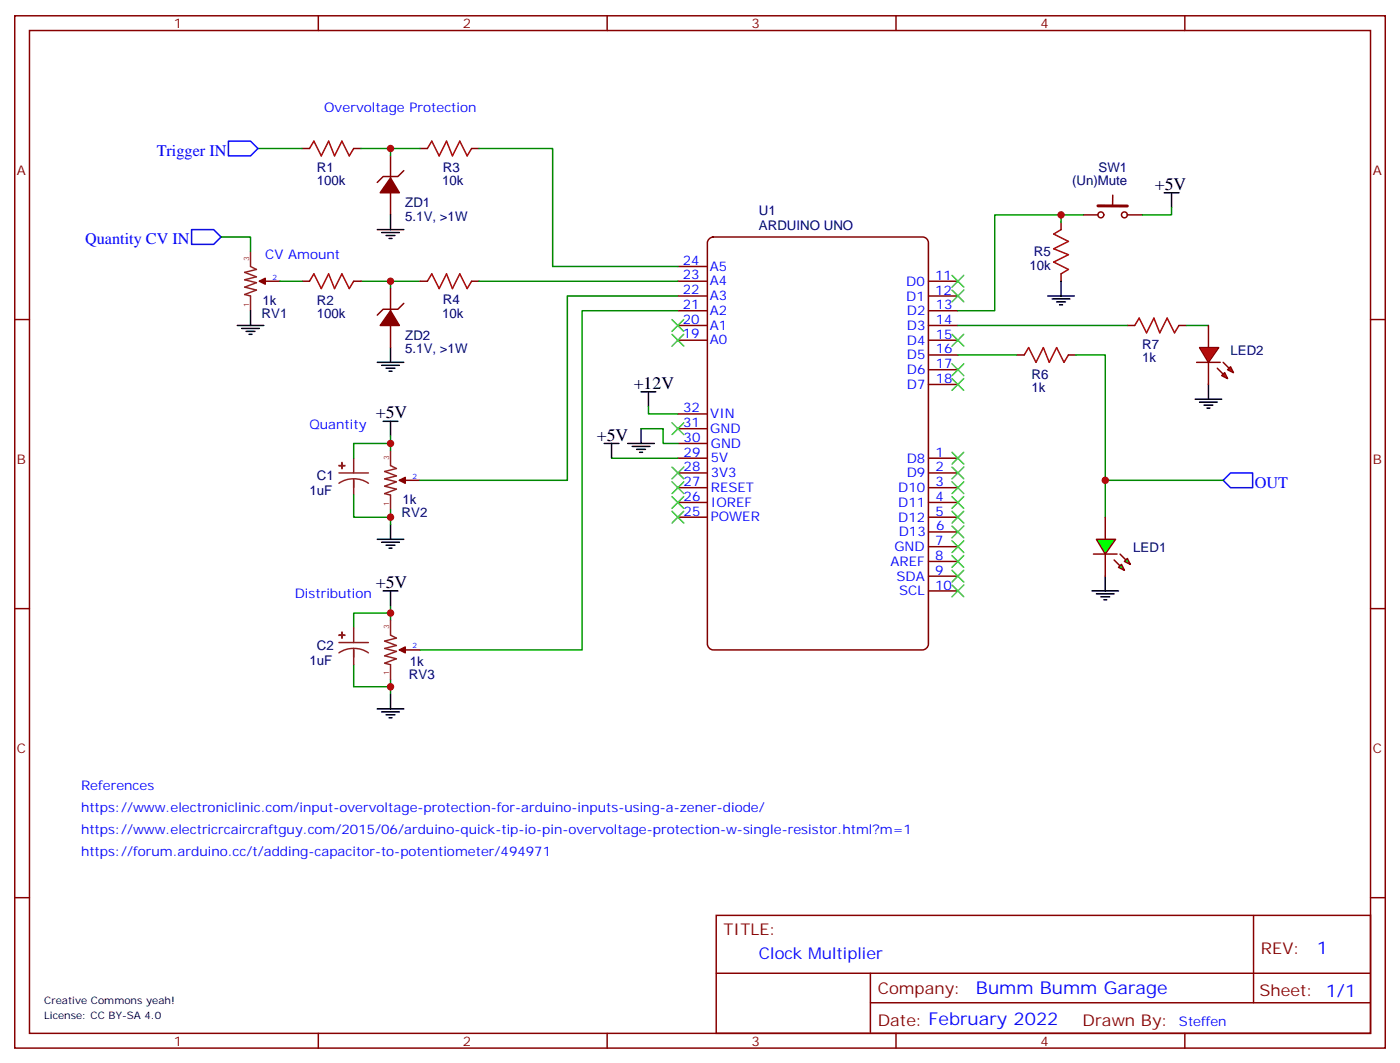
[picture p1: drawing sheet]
<svg xmlns="http://www.w3.org/2000/svg" width="335mm" height="254mm" viewBox="0 0 335 254" stroke-linecap="round" stroke-linejoin="round" font-family="sans-serif">
<path d="M169.6 57.3l1.1-.6h50.1a1.41 1.41 0 0 1 1.4 1.4v96a1.51 1.51 0 0 1-1.4 1.4h-50.1a1.51 1.51 0 0 1-1.4-1.4v-96z" fill="none" stroke="#800000" stroke-width=".35"/>
<g fill="none" stroke="#870000" stroke-width=".35">
<path d="M72.3 35.5h1.8M84.7 35.5h1.7M93.5 37.3v5.3M100.5 35.5h1.8M112.9 35.5h1.8M93.5 46.1v5.3M96.7 40.8l-1.5 1.4h-3.5l-1.4 1.4M162.3 67.3h7M162.3 70.8h7M162.3 74.3h7M162.3 77.9h7M162.3 63.7h7"/>
<path d="M222.2 67.3h7.1M222.2 70.8h7.1M222.2 74.3h7.1M222.2 77.9h7.1M269.9 77.9h1.7M282.2 77.9h1.8M162.3 81.4h7M162.3 99h7M222.2 81.4h7.1M222.2 84.9h7.1M222.2 88.4h7.1M222.2 92h7.1"/>
<path d="M243.4 84.9h1.8M255.8 84.9h1.7M97 114.9h3.5M162.3 109.6h7M162.3 113.1h7M162.3 116.7h7M162.3 106.1h7M162.3 102.6h7M222.2 109.6h7.1M222.2 113.1h7.1M222.2 116.7h7.1M162.3 120.2h7"/>
<path d="M162.3 123.7h7M222.2 120.2h7.1M222.2 123.7h7.1M222.2 127.2h7.1M222.2 130.8h7.1M222.2 134.3h7.1M222.2 137.8h7.1M97 155.5h3.5M222.2 141.4h7.1"/>
</g>
<path d="M74.1 35.5l1-1.7 1.8 3.5 1.8-3.5 1.4 3.5 1.7-3.5 1.8 3.5 1.1-1.8M102.3 35.5l1.1-1.7 1.7 3.5 1.8-3.5 1.4 3.5 1.8-3.5 1.7 3.5 1.1-1.8M271.6 77.9l1.1-1.8 1.8 3.5 1.7-3.5 1.4 3.5 1.8-3.5 1.8 3.5 1-1.7M245.2 84.9l1-1.8 1.8 3.6 1.8-3.6 1.4 3.6 1.7-3.6 1.8 3.6 1.1-1.8" fill="none" stroke="#a10000" stroke-width=".35"/>
<g fill="none" stroke="#008700" stroke-width=".35">
<path d="M61.7 35.5h10.6M86.4 35.5h14.1M93.5 35.5v1.8M114.7 35.5h17.6v28.2h30M162.3 70.8h-26.5v44.1h-35.3M162.3 74.3h-23v81.2h-38.8M284 77.9h5.3M155.2 97.3v1.7h7.1M257.5 84.9h7.1v38.8M84.7 118.4v5.3h8.8M93.5 106.1h-8.8v3.5M93.5 104.3v3.5"/>
<path d="M146.4 109.6h15.9M153.5 102.6h5.2v3.5h3.6M93.5 122v3.5M84.7 159v5.3h8.8M93.5 146.6h-8.8v3.6M93.5 144.9v3.5M93.5 162.5v3.6"/>
</g>
<g fill="#870000" stroke="#870000" stroke-width=".35">
<path d="M93.5 42.6l2.1 3.5h-4.6z"/>
<path d="M95.6 114.9l1.4-.7v1.4z"/>
<path d="M95.6 155.5l1.4-.7v1.4z"/>
</g>
<path d="M54.7 33.8h5.3l1.7 1.7-1.7 1.8h-5.3z" fill="none" stroke="#00f" stroke-width=".35"/>
<g fill="none" stroke="#000" stroke-width=".35">
<path d="M90.3 54.9h6.4M91.4 55.6h4.2M92.4 56.3h2.1M93.1 57h.7M93.5 51.4v3.5M153.5 93.7h3.5M155.2 93.7v3.6M286.1 95.5h6.4M287.2 96.2h4.2M288.2 96.9h2.1M288.9 97.6h.7M289.3 92v3.5"/>
<path d="M91.7 100.8h3.5M93.5 100.8v3.5M144.6 106.1h3.6M146.4 106.1v3.5M150.3 106.1h6.3M151.3 106.8h4.3M152.4 107.5h2.1M153.1 108.2h.7M153.5 102.6v3.5M90.3 129h6.4M91.4 129.7h4.2M92.4 130.4h2.1"/>
<path d="M93.1 131.1h.7M93.5 125.5v3.5M264.6 137.8v3.6M91.7 141.4h3.5M93.5 141.4v3.5M261.4 141.4h6.4M262.5 142.1h4.2M263.5 142.8h2.1M264.2 143.5h.7M90.3 169.6h6.4M91.4 170.3h4.2M92.4 171h2.1"/>
<path d="M93.1 171.7h.7M93.5 166.1v3.5"/>
</g>
<g fill="none" stroke="#8c2424" stroke-width=".35">
<path d="M81.1 113.1h7.1M84.7 114.5l1.8 .3 1.7 .8M84.7 114.5l-1.9 .3-1.7 .8M84.7 109.6v3.5M84.7 114.5v3.9M93.5 107.8v3.6l1.4 .7-2.8 .7 2.8 1-2.8 .7 2.8 .8-2.8 1 2.8 .7-2.8 1.1 1.4 .3v3.6M95.6 114.9h1.4M81.1 153.7h7.1M84.7 155.1l1.8 .3 1.7 .8M84.7 155.1l-1.9 .3-1.7 .8M84.7 150.2v3.5M84.7 155.1v3.9"/>
<path d="M93.5 148.4v3.5l1.4 .7-2.8 .8 2.8 1-2.8 .7 2.8 .7-2.8 1.1 2.8 .7-2.8 1 1.4 .4v3.5M95.6 155.5h1.4"/>
</g>
<g fill="#8c2424" stroke="#8c2424" stroke-width=".35">
<path d="M81.1 111.4h1.4z"/>
<path d="M81.8 110.7l.1 1.4z"/>
<path d="M81.1 151.9l1.4 .1z"/>
<path d="M81.8 151.2l.1 1.4z"/>
</g>
<g fill="none" stroke="#3c3" stroke-width=".35">
<path d="M160.9 76.4l2.8 2.9M160.9 80l2.8 2.8M163.7 76.4l-2.8 2.9M163.7 80l-2.8 2.8M227.9 65.9l2.8 2.8M227.9 69.4l2.8 2.8M227.9 80l2.8 2.8M230.7 65.9l-2.8 2.8M230.7 69.4l-2.8 2.8M230.7 80l-2.8 2.8M227.9 87l2.8 2.9M227.9 90.6l2.8 2.8"/>
<path d="M230.7 87l-2.8 2.9M230.7 90.6l-2.8 2.8M160.9 111.7l2.8 2.8M160.9 115.3l2.8 2.8M160.9 118.8l2.8 2.8M160.9 101.1l2.8 2.9M163.7 111.7l-2.8 2.8M163.7 115.3l-2.8 2.8M163.7 118.8l-2.8 2.8M163.7 101.1l-2.8 2.9M227.9 108.2l2.8 2.8M227.9 111.7l2.8 2.8"/>
<path d="M227.9 115.3l2.8 2.8M227.9 118.8l2.8 2.8M230.7 108.2l-2.8 2.8M230.7 111.7l-2.8 2.8M230.7 115.3l-2.8 2.8M230.7 118.8l-2.8 2.8M160.9 122.3l2.8 2.8M163.7 122.3l-2.8 2.8M227.9 122.3l2.8 2.8M227.9 125.8l2.8 2.9M227.9 132.9l2.8 2.8M227.9 136.4l2.8 2.8"/>
<path d="M227.9 139.9l2.8 2.9M227.9 129.4l2.8 2.8M230.7 122.3l-2.8 2.8M230.7 125.8l-2.8 2.9M230.7 132.9l-2.8 2.8M230.7 136.4l-2.8 2.8M230.7 139.9l-2.8 2.9M230.7 129.4l-2.8 2.8"/>
</g>
<g fill="#f00" stroke="#870000" stroke-width=".35">
<path d="M287.2 83.1h4.5l-2.4 3.6z"/>
<path d="M286.5 86.7h5.6z"/>
</g>
<g fill="#870000" stroke="#870000" stroke-width=".35">
<path d="M292.8 86.7l1.4 1.4z"/>
<path d="M291.4 88.1l1.4 1.4z"/>
</g>
<g fill="#f00" stroke="#870000" stroke-width=".35">
<path d="M294.6 87.7l.7 1.4-1.4-.7z"/>
<path d="M292.5 89.9l.7-.8 .7 1.5z"/>
</g>
<path d="M289.3 77.9v5.2M289.3 86.7v5.3M264.6 123.7v5.3M264.6 132.5v5.3" fill="none" stroke="#870000" stroke-width=".35"/>
<g fill="#0f0" stroke="#870000" stroke-width=".35">
<path d="M267.8 135.7l.7-.7 .7 1.4z"/>
<path d="M269.2 134.3l.7-.7 .7 1.4z"/>
</g>
<g fill="#870000" stroke="#870000" stroke-width=".35">
<path d="M266.7 133.9l1.4 1.5z"/>
<path d="M268.1 132.5l1.4 1.4z"/>
</g>
<path d="M261.8 132.5h5.6z" fill="#f00" stroke="#870000" stroke-width=".35"/>
<path d="M262.5 129h4.6l-2.5 3.5z" fill="#0f0" stroke="#870000" stroke-width=".35"/>
<g fill="none" stroke="#870000" stroke-width=".35">
<path d="M3.5 3.8h328.1v246.9h-328.1zM7.1 7.3h321v239.9h-321zM76.2 3.8v3.5M145.3 3.8v3.5M214.5 3.8v3.5M283.6 3.8v3.5M254 53.2v1.7M259.3 51.4h3.5M266.4 46.7l-.1 2.5M269.9 51.4h3.5M3.5 76.4h3.6M63.5 67.3h3.5"/>
<path d="M72.3 67.3h1.8M84.7 67.3h1.7M93.5 69v5.3M93.5 77.9v5.2M96.7 72.6l-1.5 1.4h-3.5l-1.4 1.4M100.5 67.3h1.8M112.9 67.3h1.8M254 65.5v1.8M328.1 76.4h3.5M3.5 145.6h3.6M328.1 145.6h3.5M3.5 214.7h3.6"/>
<path d="M171.4 219h156.7v28.2h-156.7zM300.1 219v20.9M328.1 214.7h3.5M171.5 232.8h156.5M208.4 239.9h119.6M208.4 232.8v14.1M76.2 247.2v3.5M145.3 247.2v3.5M214.5 247.2v3.5M283.6 247.2v3.5"/>
<circle cx="263.5" cy="51.4" r=".71"/>
<circle cx="269.2" cy="51.4" r=".71"/>
</g>
<path d="M262.8 49.2l7.1 .1" fill="none" stroke="#870000" stroke-width=".71"/>
<g fill="none" stroke="#000" stroke-width=".35">
<path d="M278.7 46.1h3.5M280.5 46.1v3.5M56.8 77.9h6.3M57.9 78.6h4.2M58.9 79.3h2.1M59.6 80h.7M60 74.3v3.6M250.8 70.8h6.4M251.9 71.5h4.2M252.9 72.2h2.2M253.6 72.9h.8M254 67.3v3.5"/>
<path d="M90.3 86.7h6.4M91.4 87.4h4.2M92.4 88.1h2.1M93.1 88.8h.7M93.5 83.1v3.6"/>
</g>
<path d="M254 54.9l-1.8 1.1 3.6 1.7-3.6 1.8 3.6 1.4-3.6 1.8 3.6 1.8-1.8 1M74.1 67.3l1-1.8 1.8 3.5 1.8-3.5 1.4 3.5 1.7-3.5 1.8 3.5 1.1-1.7M102.3 67.3l1.1-1.8 1.7 3.5 1.8-3.5 1.4 3.5 1.8-3.5 1.7 3.5 1.1-1.7" fill="none" stroke="#a10000" stroke-width=".35"/>
<path d="M52.9 56.7h7.1v3.5M254 51.4v1.8M259.3 51.4h-21.2v22.9h-8.8M280.5 49.6v1.8h-7.1M67 67.3h5.3M86.4 67.3h14.1M93.5 67.3v1.7M114.7 67.3h47.6M229.3 77.9h40.6M229.3 84.9h14.1M264.6 114.9h28.2" fill="none" stroke="#008700" stroke-width=".35"/>
<g fill="#870000" stroke="#870000" stroke-width=".35">
<path d="M93.5 74.3l2.1 3.6h-4.6z"/>
<path d="M62.1 67.3l1.4-.7v1.4z"/>
</g>
<path d="M60 60.2v3.5l1.4 .8-2.8 .7 2.8 1-2.8 .7 2.8 .7-2.8 1.1 2.8 .7-2.8 1 1.4 .4v3.5M62.1 67.3h1.4" fill="none" stroke="#8c2424" stroke-width=".35"/>
<path d="M45.9 54.9h5.3l1.7 1.8-1.7 1.8h-5.3zM294.6 113.1h5.3v3.6h-5.3l-1.8-1.8z" fill="none" stroke="#00f" stroke-width=".35"/>
<g fill="#c00">
<circle cx="93.5" cy="35.5" r=".88"/>
<circle cx="93.5" cy="106.1" r=".88"/>
<circle cx="93.5" cy="123.7" r=".88"/>
<circle cx="93.5" cy="164.3" r=".88"/>
<circle cx="93.5" cy="146.6" r=".88"/>
<circle cx="93.5" cy="67.3" r=".88"/>
<circle cx="254" cy="51.4" r=".88"/>
<circle cx="264.6" cy="114.9" r=".88"/>
</g>
<g font-size="4.2">
<text x="276.5" y="45.4">+5V</text>
<text x="151.7" y="93">+12V</text>
<text x="90" y="100.1">+5V</text>
<text x="142.9" y="105.4">+5V</text>
<text x="90" y="140.7">+5V</text>
</g>
<g font-size="4.2" fill="#00f">
<text x="315.2" y="228.2">1</text>
<text x="233.6" y="237.8">Bumm Bumm Garage</text>
</g>
<g font-size="3.9" fill="#00f">
<text x="37.5" y="37.3">Trigger IN</text>
<text x="20.4" y="58.5">Quantity CV IN</text>
<text x="300.4" y="116.7">OUT</text>
<text x="181.7" y="229.4">Clock Multiplier</text>
</g>
<g font-size="3.9" fill="#800">
<text x="173.2" y="223.6">TITLE:</text>
<text x="301.8" y="228.2">REV:</text>
<text x="210.1" y="237.8">Company:</text>
<text x="301.5" y="238.4">Sheet: 1/1</text>
<text x="210.1" y="245.4">Date: February 2022</text>
<text x="259.2" y="245.5">Draw</text>
<text x="269.3" y="245.5">n By:</text>
</g>
<g font-size="3.2" fill="#800">
<text x="41.6" y="6.8">1</text>
<text x="110.8" y="6.8">2</text>
<text x="179.9" y="6.8">3</text>
<text x="249.1" y="6.8">4</text>
<text x="4.1" y="41.9">A</text>
<text x="328.6" y="41.9">A</text>
<text x="4.1" y="111">B</text>
<text x="328.6" y="111">B</text>
<text x="4.1" y="180.2">C</text>
<text x="328.6" y="180.2">C</text>
<text x="41.6" y="250.2">1</text>
<text x="110.8" y="250.2">2</text>
<text x="179.9" y="250.2">3</text>
<text x="249.1" y="250.2">4</text>
</g>
<g font-size="3.2" fill="#00f">
<text x="77.6" y="26.7">Overvoltage Protection</text>
<text x="63.5" y="62">CV Amount</text>
<text x="163.4" y="63.3">24</text>
<text x="169.9" y="64.7">A5</text>
<text x="163.4" y="70.4">22</text>
<text x="163.4" y="66.9">23</text>
<text x="169.9" y="71.8">A3</text>
<text x="169.9" y="68.3">A4</text>
<text x="216.9" y="68.4">D0</text>
<text x="216.9" y="71.9">D1</text>
<text x="223.8" y="66.9">11</text>
<text x="223.8" y="70.5">12</text>
<text x="163.4" y="77.4">20</text>
<text x="163.4" y="73.9">21</text>
<text x="169.9" y="75.3">A2</text>
<text x="217.1" y="75.4">D2</text>
<text x="224" y="74">13</text>
<text x="224" y="77.5">14</text>
<text x="163.4" y="81">19</text>
<text x="169.9" y="82.4">A0</text>
<text x="169.9" y="78.8">A1</text>
<text x="217.1" y="78.9">D3</text>
<text x="217.1" y="82.4">D4</text>
<text x="224" y="81">15</text>
<text x="217.1" y="86">D5</text>
<text x="217.1" y="89.5">D6</text>
<text x="224" y="84.6">16</text>
<text x="224" y="88.1">17</text>
<text x="217.1" y="93">D7</text>
<text x="224" y="91.6">18</text>
<text x="163.5" y="98.7">32</text>
<text x="170" y="100.1">VIN</text>
<text x="74.1" y="102.6">Quantity</text>
<text x="163.5" y="102.2">31</text>
<text x="163.7" y="105.7">30</text>
<text x="170" y="103.6">GND</text>
<text x="170.2" y="107.1">GND</text>
<text x="163.7" y="112.7">28</text>
<text x="163.7" y="109.2">29</text>
<text x="170.2" y="110.6">5V</text>
<text x="217.1" y="110.7">D8</text>
<text x="224" y="109.3">1</text>
<text x="224" y="112.8">2</text>
<text x="163.7" y="119.8">26</text>
<text x="163.7" y="116.3">27</text>
<text x="170.2" y="117.7">RESET</text>
<text x="170.2" y="114.1">3V3</text>
<text x="215" y="117.7">D10</text>
<text x="217.1" y="114.2">D9</text>
<text x="224" y="116.3">3</text>
<text x="224" y="119.8">4</text>
<text x="163.7" y="123.3">25</text>
<text x="170.2" y="124.7">POWER</text>
<text x="170.2" y="121.2">IOREF</text>
<text x="215" y="124.8">D12</text>
<text x="215" y="121.3">D11</text>
<text x="224" y="123.4">5</text>
<text x="214.1" y="131.9">GND</text>
<text x="215.2" y="128.3">D13</text>
<text x="223.8" y="130.4">7</text>
<text x="224.1" y="126.8">6</text>
<text x="213.2" y="135.4">AREF</text>
<text x="223.8" y="134">8</text>
<text x="223.8" y="137.5">9</text>
<text x="70.6" y="143.1">Distribution</text>
<text x="214.6" y="138.9">SDA</text>
<text x="215.2" y="142.4">SCL</text>
<text x="223.8" y="141">10</text>
<text x="19.4" y="189">References</text>
<text x="19.4" y="194.3">https://w w</text>
<text x="34.5" y="194.3">w .electroniclinic.com/input-overvoltage-protection-for-arduino-inputs-using-a-zener-diode/</text>
<text x="19.4" y="199.6">https://w w</text>
<text x="34.5" y="199.6">w .electricrcaircraftguy.com/2015/06/arduino-quick-tip-io-pin-overvoltage-protection-w</text>
<text x="176.4" y="199.6">-single-resistor.html?m=1</text>
<text x="19.4" y="204.9">https://forum.arduino.cc/t/adding-capacitor-to-potentiometer/494971</text>
<text x="282.2" y="245.4">Steffen</text>
</g>
<g font-size="3.2" fill="#000080">
<text x="75.8" y="41.2">R1</text>
<text x="106" y="41">R3</text>
<text x="263" y="41.2">SW1</text>
<text x="75.8" y="44.3">100k</text>
<text x="105.8" y="44.3">10k</text>
<text x="256.6" y="44.3">(Un)Mute</text>
<text x="97" y="52.8">5.1V, &gt;1W</text>
<text x="97" y="49.6">ZD1</text>
<text x="181.7" y="51.4">U1</text>
<text x="181.7" y="54.9">ARDUINO UNO</text>
<text x="246.4" y="64.5">10k</text>
<text x="247.5" y="61.3">R5</text>
<text x="62.6" y="76.1">RV1</text>
<text x="62.8" y="72.9">1k</text>
<text x="75.8" y="76.1">100k</text>
<text x="75.8" y="72.9">R2</text>
<text x="105.8" y="76.1">10k</text>
<text x="106" y="72.8">R4</text>
<text x="97" y="81.4">ZD2</text>
<text x="273.4" y="83.5">R7</text>
<text x="97" y="84.6">5.1V, &gt;1W</text>
<text x="273.4" y="86.7">1k</text>
<text x="294.6" y="84.9">LED2</text>
<text x="246.9" y="93.7">1k</text>
<text x="246.9" y="90.6">R6</text>
<text x="74.1" y="118.4">1uF</text>
<text x="75.8" y="114.9">C1</text>
<text x="96.1" y="123.7">RV2</text>
<text x="96.3" y="120.5">1k</text>
<text x="271.3" y="132">LED1</text>
<text x="75.8" y="155.5">C2</text>
<text x="74.1" y="159">1uF</text>
<text x="98.1" y="159.3">1k</text>
<text x="97.9" y="162.5">RV3</text>
</g>
<g font-size="2.5">
<text x="10.6" y="240.1">Creative Commons yeah!</text>
<text x="10.6" y="243.7">License: CC BY-SA 4.0</text>
</g>
<g font-size="1.8" fill="#8d2323">
<text x="59.6" y="62.3" transform="rotate(-90 59.6 62.3)">3</text>
<text x="59.6" y="73.3" transform="rotate(-90 59.6 73.3)">1</text>
<text x="93.1" y="110" transform="rotate(-90 93.1 110)">3</text>
<text x="93.1" y="121" transform="rotate(-90 93.1 121)">1</text>
<text x="93.1" y="150.5" transform="rotate(-90 93.1 150.5)">3</text>
<text x="93.1" y="161.5" transform="rotate(-90 93.1 161.5)">1</text>
</g>
<g font-size="1.8" fill="#00f">
<text x="65.3" y="66.9">2</text>
<text x="98.8" y="114.5">2</text>
<text x="98.8" y="155.1">2</text>
</g>
</svg>
